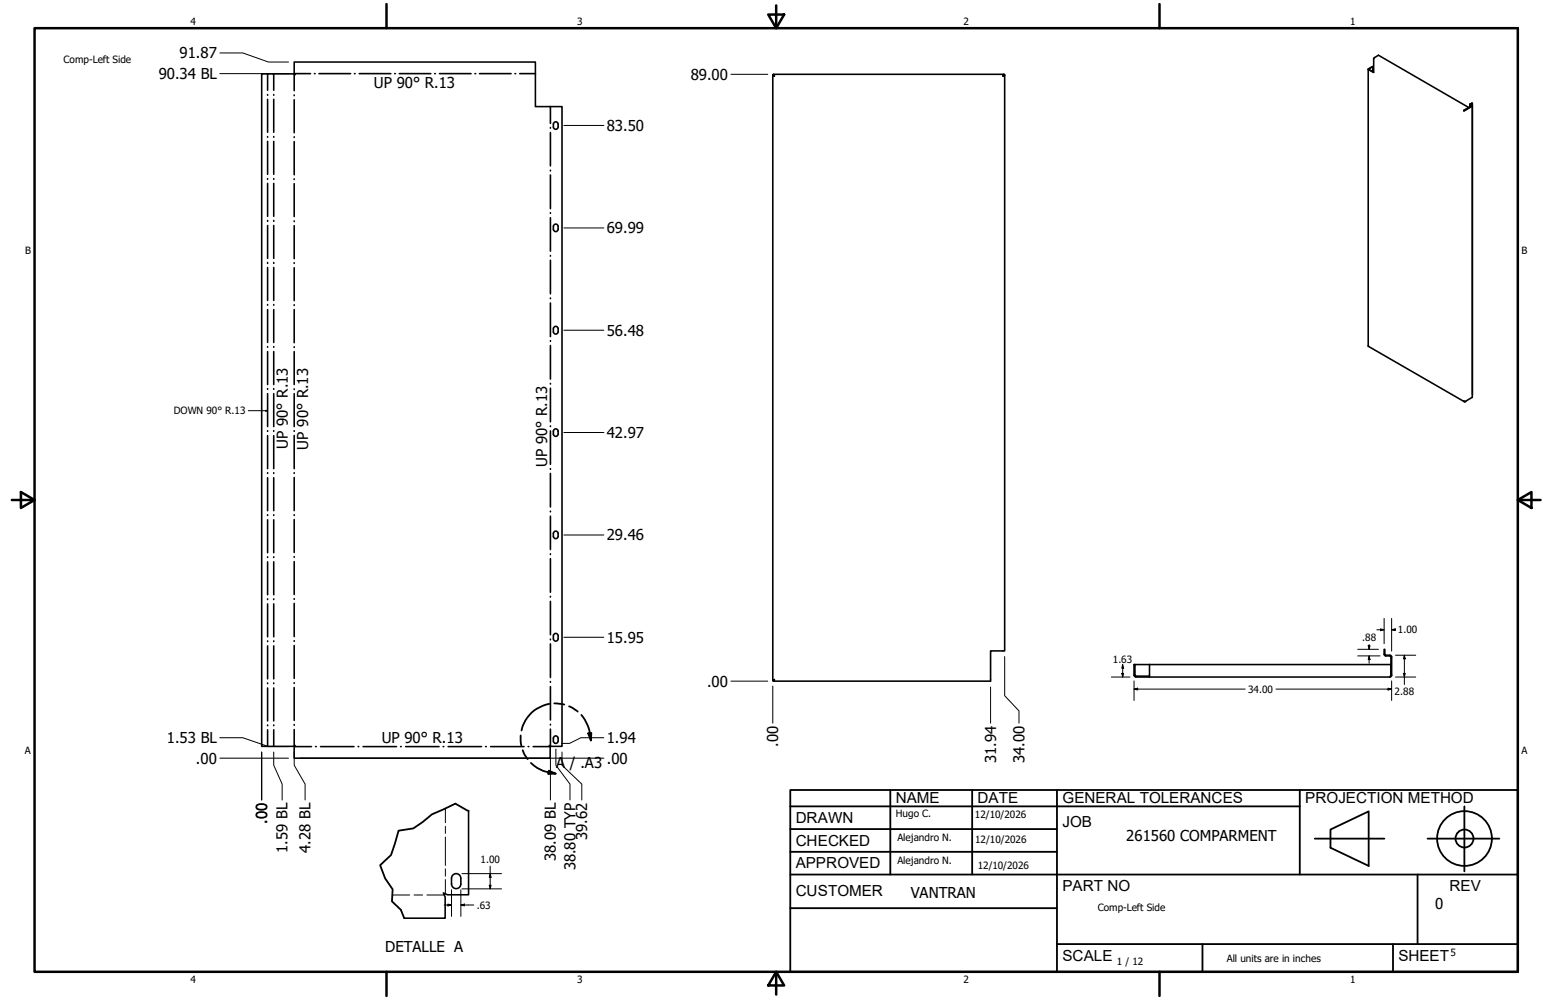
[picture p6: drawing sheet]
<svg xmlns="http://www.w3.org/2000/svg" width="432mm" height="279mm" viewBox="0 0 432 279" stroke-linecap="round" stroke-linejoin="round" font-family="sans-serif">
<!-- layer: GIGA_BendUp -->
<g fill="none" stroke="#000" stroke-width=".44">
<path d="M76.5 20.6v4.6M76.5 26.4v.2M76.5 27.7v9.3M76.5 38.2v.2M76.5 39.5v9.2M82.2 20.8v4.5M82.2 26.5v.2M82.2 27.9v9.2M82.2 38.2v.2M82.2 39.6v9.2M82.3 20.6h4.4M87.8 20.6h.2"/>
<path d="M89.1 20.6h8.8M99 20.6h.2M100.3 20.6h8.9M110.2 20.6h.2M111.5 20.6h8.8M121.4 20.6h.2M122.7 20.6h8.9M132.7 20.6h.1M133.9 20.6h8.8M143.8 20.6h.2M145.2 20.6h4.3M153.7 29.8v4.7"/>
<path d="M153.7 35.6v.2M153.7 37v9.4M76.5 49.9v.2M76.5 51.2v9.3M82.2 50v.2M82.2 51.3v9.2M153.7 47.6v.2M153.7 48.9v9.4M153.7 59.4v.2M76.5 61.6v.2M76.5 63v9.2M76.5 73.3v.3"/>
<path d="M76.5 74.7v9.2M82.2 61.7v.2M82.2 63.1v9.2M82.2 73.4v.2M82.2 74.8v9.2M153.7 60.8v9.4M153.7 71.4v.2M153.7 72.7v9.4M76.5 85.1v.2M76.5 86.5v9.2M76.5 96.8v.2M76.5 98.2v9.2"/>
<path d="M82.2 85.2v.1M82.2 86.5v9.3M82.2 96.9v.2M82.2 98.2v9.2M153.7 83.2v.2M153.7 84.6v9.4M153.7 95.2v.2M153.7 96.5v9.4M76.5 108.6v.2M76.5 110v9.2M82.2 108.6v.2M82.2 110v9.2"/>
<path d="M153.7 107.1v.2M153.7 108.5v9.4M153.7 119v.2M76.5 120.3v.2M76.5 121.7v9.2M76.5 132.1v.2M76.5 133.5v9.2M82.2 120.3v.2M82.2 121.7v9.2M82.2 132.1v.2M82.2 133.4v9.3M153.7 120.4v9.3"/>
<path d="M153.7 130.9v.2M153.7 132.3v9.4M76.5 143.8v.2M76.5 145.2v9.2M76.5 155.6v.2M76.5 157v9.2M82.2 143.8v.2M82.2 145.2v9.2M82.2 155.5v.2M82.2 156.9v9.2M153.7 142.8v.2M153.7 144.2v9.3"/>
<path d="M153.7 154.7v.2M153.7 156.1v9.4M76.5 167.3v.2M76.5 168.7v9.2M76.5 179.1v.2M82.2 167.3v.1M82.2 168.6v9.3M82.2 179v.2M153.7 166.6v.2M153.7 168v9.4M153.7 178.6v.2M153.7 179.9v9.4"/>
<path d="M76.5 180.5v9.2M76.5 190.8v.2M76.5 192.2v9.2M82.2 180.3v9.2M82.2 190.8v.1M82.2 192.1v9.2M153.7 190.4v.2M153.7 191.8v9.4M76.5 202.6v.2M76.5 203.9v4.6M82.2 202.4v.2M82.2 203.8v4.6"/>
<path d="M82.3 208.6h4.7M88.1 208.6h.2M89.5 208.6h9.4M100 208.6h.2M101.4 208.6h9.3M111.9 208.6h.2M113.3 208.6h9.3M123.8 208.6h.2M125.2 208.6h9.3M135.6 208.6h.2M137 208.6h9.4M147.5 208.6h.2"/>
<path d="M148.9 208.6h4.6M153.7 202.4v.2M153.7 203.7v4.7"/>
</g>
<!-- layer: GIGA_BendDown -->
<g fill="none" stroke="#000" stroke-width=".44">
<path d="M74.7 20.6v4.6M74.7 26.4v.2M74.7 27.7v9.3M74.7 38.2v.2M74.7 39.5v9.2M74.7 49.9v.2M74.7 51.2v9.3M74.7 61.6v.2M74.7 63v9.2M74.7 73.3v.3M74.7 74.7v9.2M74.7 85.1v.2"/>
<path d="M74.7 86.5v9.2M74.7 96.8v.2M74.7 98.2v9.2M74.7 108.6v.2M74.7 110v9.2M74.7 120.3v.2M74.7 121.7v9.2M74.7 132.1v.2M74.7 133.5v9.2M74.7 143.8v.2M74.7 145.2v9.2M74.7 155.6v.2"/>
<path d="M74.7 157v9.2M74.7 167.3v.2M74.7 168.7v9.2M74.7 179.1v.2M74.7 180.5v9.2M74.7 190.8v.2M74.7 192.2v9.2M74.7 202.6v.2M74.7 203.9v4.6"/>
</g>
<!-- layer: Visible (ANSI) -->
<g fill="none" stroke="#000" stroke-width=".44">
<path d="M382.1 19.3v77.3l26.8 15.6M383.4 18.6l-1.3 .8 1.6 .9v-3.9l1.3-1 25.2 14.6-1.1 .7M73.1 20.6h8.8l.5 .3-.2-.6v-3h67.3v12.5h7.5v178.7h-3l-.6-.2 .3 .6v2.9h-71.5v-2.9l.2-.6-.5 .2h-8.8zM154.8 34.2l.4-.2 .5 .2 .2 1.3a.67 .67 0 0 1-.7 .6 .67 .67 0 0 1-.6-.6zM215.8 21l.5 .2-.3-.2M215.8 21h.2M215.8 21v169.1M216 20.8l.3 .4-.3-.2M216 20.8v.2M216 20.8h64.4M280.4 21l-.2 .2 .4-.2M280.4 20.8l-.2 .4 .2-.2"/>
<path d="M280.4 21h.2M280.4 20.8v.2M280.6 21v160.9h-3.9v8.4h-60.7M383.4 20v-1.4l-1.1 .8 1.4 .8M408.9 30.9h-.1M409.1 30.8l-.2 .1M409.1 30.7l-.3 .2M409.1 30.8l2-1.1-.6-.6 .7-.3-.5 .3 .5 .6-2 1.1M409.1 30.8h.1M409.1 30.7v.1M409.2 30.8l-.4 .1M410.2 30l-1.1 .8"/>
<path d="M410.5 29.2v.8M411.2 29.6v81.3l-2 1.3M411.2 28.8v81.4M154.6 64.1v-.8a.67 .67 0 0 1 .6-.7 .67 .67 0 0 1 .7 .7v.8M154.6 64a.67 .67 0 0 0 .6 .7 .67 .67 0 0 0 .7-.7M154.6 91.9v.8a.67 .67 0 0 0 .6 .6 .67 .67 0 0 0 .7-.6v-.8M154.6 91.9a.67 .67 0 0 1 .6-.7 .67 .67 0 0 1 .7 .7M408.8 112.1l.4 .1zM154.6 120.5v.8a.67 .67 0 0 0 .6 .6 .67 .67 0 0 0 .7-.6v-.8M154.6 120.5a.67 .67 0 0 1 .6-.7 .67 .67 0 0 1 .7 .7M154.6 149v.8a.67 .67 0 0 0 .6 .7 .67 .67 0 0 0 .7-.7v-.8M154.6 149.1a.67 .67 0 0 1 .6-.7 .67 .67 0 0 1 .7 .7"/>
<path d="M154.6 177.7v.7M154.6 178.5a.67 .67 0 0 0 .6 .6 .67 .67 0 0 0 .7-.6M154.6 177.6a.67 .67 0 0 1 .6-.6 .67 .67 0 0 1 .7 .6M155.9 177.7v.7M215.8 190.1l.5-.2-.3 .2M215.8 190.1h.2M216 190.1l.3-.2-.3 .4M216 190.1v.2M316.7 188.6l.5 .5M316.9 188.6l.3 .3M317 188.8l-.1-.1 .2 .2h4M317.2 189.2h71"/>
<path d="M321.1 185.7h-4.2v3v-3h-.2v3M321.1 185.7h67.4v3M321.1 185.7v3.5M388.2 183.1l-1.4-.2v-1.5h-.2l.1 1.6 .4 .3h1.1M388.2 183.3l.3 .2M388.2 183.1l.5 .4M388.5 188.7l-.1 .1M388.5 188.7l-.3 .5M388.5 188.7h.2M388.5 183.5v5.2M388.7 188.7l-.5 .5M388.7 183.5v5.2"/>
<path d="M154.6 207.1v-.8a.67 .67 0 0 1 .6-.7 .67 .67 0 0 1 .7 .7v.8M154.6 207a.67 .67 0 0 0 .6 .7 .67 .67 0 0 0 .7-.7M130.9 226.6v23.4h-5.9l-1.2-.5 .5 1.1v5.9h-11.4M126.1 247a1.3 1.3 0 0 0 1.3 1.3 1.3 1.3 0 0 0 1.3-1.3M126.1 245.4a1.3 1.3 0 0 1 1.3-1.3 1.3 1.3 0 0 1 1.3 1.3M126.1 245.4v1.6M128.7 245.4v1.6"/>
</g>
<g fill="#000">
<circle cx="216" cy="21" r=".22"/>
<circle cx="409.1" cy="112.2" r=".22"/>
<circle cx="216" cy="190.1" r=".22"/>
</g>
<!-- layer: Break Line (ANSI)-1 -->
<path d="M130.9 226.6l-3.7-2.1-6.6 3-2.6 2.2-2.6 1.8-4.1 .6-2.1 6.8-3 2.8 1.4 3.7 2.1 3.1-.2 3.3 2.5 2.4 .9 2.3" fill="none" stroke="#000" stroke-width=".51"/>
<!-- layer: Bend Centerline (ANSI)-1 -->
<path d="M124.4 225.9v4M124.4 230.9v2M124.4 233.9v7.9M109.6 250.1h4.8M115.6 250.1h2.4M119.3 250.1h4.8M124.4 242.8v2M124.4 245.7v4" fill="none" stroke="#000" stroke-width=".28"/>
<!-- layer: Contorno de detalle (ANSI) -->
<path d="M153.4 196.7a9.6 9.6 0 0 0-7.7 7.4M154.8 196.5l2.8 .3M158.9 197.4l2.5 1.4M162.4 199.8a10.8 10.8 0 0 1 2.3 5.1l.3 2M145.4 205.5l.2 2.8M146 209.6l.6 1.3 .8 1.2M148.3 213.2a10 10 0 0 0 4.9 2.6l2 .4M153.3 215.3l1.9 .9h-2zM164.3 204.9l.9-.1-.2 2.1z" fill="none" stroke="#000" stroke-width=".51"/>
<path d="M153.3 215.3l1.9 .9h-2zM164.3 204.9l.9-.1-.2 2.1z" fill="#000"/>
<!-- layer: Borde (ANSI) -->
<g fill="none" stroke="#000" stroke-width=".7">
<path d="M9.7 7.9h414.2v263.6h-414.2zM107.9 1.1v6.8M214.6 4.1h4.4l-2.2 3.8zM216.8 1.5v6.4M323.8 1.1v6.8M3.3 139.7h6.4M5.8 137.5l3.9 2.2-3.9 2.2zM423.9 139.7l3.8-2.2v4.4zM423.9 139.7h6.4M107.9 271.5v6.8M216.8 271.5l2.2 3.8h-4.4zM216.8 271.5v6.4"/>
<path d="M323.8 271.5v6.8"/>
</g>
<!-- layer: Title (ANSI)-1 -->
<g fill="none" stroke="#000" stroke-width=".51">
<path d="M220.7 220.7h203.2v50.8h-203.2zM220.7 225.3h142.3M220.7 231.6h74.5M220.7 238h74.5M248.7 220.7v23.6M271.5 220.7v23.6M295.2 220.7v50.8M363 220.7v23.6M367.2 234.3h19.5M371.6 231.8l10.7-5.1v15.2l-10.7-5zM398.7 234.3h20.1M409 225.3v18.2"/>
<path d="M220.7 244.3h203.2M220.7 253.7h74.5M395.9 244.3v19.5M295.2 263.8h128.7M335.9 263.8v7.7M389.1 263.8v7.7"/>
<circle cx="409" cy="234.3" r="7.7"/>
<circle cx="409" cy="234.3" r="2.51"/>
</g>
<!-- layer: Cota (ANSI) -->
<g fill="none" stroke="#000" stroke-width=".28">
<path d="M61.4 14.8h6.4l7.2 2.5h5.6M61.4 20.6h19.3M157.5 35.1h11.2M204.2 20.8h10.2M157.5 63.7h11.2M157.5 92.3h11.2M157.5 120.8h11.2M157.5 149.5h11.2M157.5 178.1h11.2M384.6 176h2M385.6 175.7l1 .3-1 .2zM386.6 172.8v7"/>
<path d="M388.7 176l1-.3v.5zM388.7 176h1M388.7 172.8v9.1M204.2 190.3h10.2M215.8 191.7v10.4M276.7 192v10.1M280.6 183.5v10.9l4 4.2v3.5M310.4 189.2h5.2M313.3 188.2h.5l-.2 1zM313.6 185.7l.2 1h-.5zM313.6 185.7v3.5M316.7 192.5l1.1-.2v.5z"/>
<path d="M316.7 192.5h31.1M316.7 190.2v5.5M356.4 192.5h32.3M379.2 181.4h5.8M379.2 183.3h6.2M382.1 180.4h.6l-.3 1zM382.4 183.3l.3 1h-.6zM382.4 180.1v1.3M382.4 183.3v2M387.7 192.3l1 .2-1 .3zM388.7 190.2v5.5M389.8 189.2h5.6"/>
<path d="M389.8 183.1h5.6M392 188.2h.5l-.3 1zM392.2 183.1l.3 1h-.5zM392.2 183.1v8.2M61.4 211.8h19.2M61.4 206.1h6.4l7.2 2.5h5.7M73.1 210.1v13.4M76.5 210.1v3.7l2.3 5.3v4.4M82.2 210v3.8l3 5.3v4.4M83.8 211.8h84.9M153.7 210v13.5M155.3 209.3v4.5l3.9 5.3v4.4"/>
<path d="M157 210.1v3.7l5.5 5.3v4.4M168.7 206.1h-6.5l-3.1 1.6h-2.3M124.1 252.9h2M125.1 252.6l1 .3-1 .2zM126.1 248.6v7.4M128.7 252.9l1-.3v.5zM128.7 252.9h3.6M128.7 248.6v7.4M129 248.3h11.1M129 244.1h11.1M136.7 247.3h.5l-.3 1zM136.9 244.1l.3 1h-.5z"/>
<path d="M136.9 242v6.3"/>
</g>
<path d="M69.3 114.7h5.4M74.2 114.6l.5 .1-.5 .2z" fill="none" stroke="#000" stroke-width=".28"/>
<path d="M74.2 114.6l.5 .1-.5 .2z" fill="#000"/>
<!-- layer: Cota (ANSI) -->
<g fill="#000">
<path d="M385.6 175.7l1 .3-1 .2zM388.7 176l1-.3v.5zM313.3 188.2h.5l-.2 1zM313.6 185.7l.2 1h-.5zM316.7 192.5l1.1-.2v.5zM382.1 180.4h.6l-.3 1zM382.4 183.3l.3 1h-.6zM387.7 192.3l1 .2-1 .3zM392 188.2h.5l-.3 1zM392.2 183.1l.3 1h-.5zM125.1 252.6l1 .3-1 .2zM128.7 252.9l1-.3v.5z"/>
<path d="M136.7 247.3h.5l-.3 1zM136.9 244.1l.3 1h-.5z"/>
</g>
<g font-size="4.3">
<text x="250.2" y="224.2">NAME</text>
<text x="273" y="224.2">DATE</text>
<text x="296.7" y="224.3">GENERAL TOLERANCES</text>
<text x="364.6" y="224.3">PROJECTION METHOD</text>
<text x="222.2" y="229.9">DRAWN</text>
<text x="296.7" y="230.9">JOB</text>
<text x="222.2" y="236.3">CHECKED</text>
<text x="222.2" y="242.6">APPROVED</text>
<text x="222.2" y="250.3">CUSTOMER</text>
<text x="296.7" y="249">PART NO</text>
<text x="404.8" y="248.9">REV</text>
<text x="296.7" y="268.4">SCALE</text>
<text x="390.6" y="268.4">SHEET</text>
</g>
<g font-size="4.2">
<text x="50.2" y="16.3">91.87</text>
<text x="44.3" y="22.1">90.34 BL</text>
<text x="192.9" y="22.3">89.00</text>
<text x="104.5" y="24.5">UP 90° R.13</text>
<text x="169.5" y="36.6">83.50</text>
<text x="169.5" y="65.2">69.99</text>
<text x="169.5" y="93.8">56.48</text>
<text x="80.4" y="125.3" transform="rotate(-90 80.4 125.3)">UP 90° R.13</text>
<text x="86" y="125.6" transform="rotate(-90 86 125.6)">UP 90° R.13</text>
<text x="169.5" y="122.4">42.97</text>
<text x="152.8" y="130.4" transform="rotate(-90 152.8 130.4)">UP 90° R.13</text>
<text x="169.5" y="151">29.46</text>
<text x="169.5" y="179.6">15.95</text>
<text x="197.5" y="191.8">.00</text>
<text x="46.6" y="207.6">1.53 BL</text>
<text x="106.6" y="207.7">UP 90° R.13</text>
<text x="169.5" y="207.6">1.94</text>
<text x="217.4" y="208.7" transform="rotate(-90 217.4 208.7)">.00</text>
<text x="54.7" y="213.4">.00</text>
<text x="155.4" y="214.6">A / .A3</text>
<text x="169.5" y="213.4">.00</text>
<text x="278.2" y="213.2" transform="rotate(-90 278.2 213.2)">31.94</text>
<text x="286.1" y="213.2" transform="rotate(-90 286.1 213.2)">34.00</text>
<text x="74.6" y="230.1" transform="rotate(-90 74.6 230.1)">.00</text>
<text x="80.3" y="238.3" transform="rotate(-90 80.3 238.3)">1.59 BL</text>
<text x="86.7" y="238.3" transform="rotate(-90 86.7 238.3)">4.28 BL</text>
<text x="164" y="234.8" transform="rotate(-90 164 234.8)">39.62</text>
<text x="314.6" y="235">261560 COMPARMENT</text>
<text x="155.3" y="240.6" transform="rotate(-90 155.3 240.6)">38.09 BL</text>
<text x="160.7" y="243.2" transform="rotate(-90 160.7 243.2)">38.80 TYP</text>
<text x="254.4" y="250.8">VANTRAN</text>
<text x="400.9" y="254">0</text>
<text x="107.6" y="266.1">DETALLE A</text>
</g>
<g font-size="2.8">
<text x="53.2" y="6.9">4</text>
<text x="161.2" y="6.9">3</text>
<text x="269.1" y="6.9">2</text>
<text x="377.1" y="6.9">1</text>
<text x="17.8" y="17.5">Comp-Left Side</text>
<text x="7" y="70.9">B</text>
<text x="424.9" y="70.9">B</text>
<text x="48.6" y="115.8">DOWN 90° R.13</text>
<text x="380.5" y="179.2">.88</text>
<text x="390.5" y="177">1.00</text>
<text x="310.8" y="185.2">1.63</text>
<text x="348.6" y="193.5">34.00</text>
<text x="389.5" y="194.1">2.88</text>
<text x="6.9" y="210.6">A</text>
<text x="424.9" y="210.6">A</text>
<text x="250.2" y="228.3">Hugo C.</text>
<text x="272.3" y="228.4">12/10/2026</text>
<text x="250.6" y="234.9">Alejandro N.</text>
<text x="272.4" y="235.6">12/10/2026</text>
<text x="134.2" y="241.1">1.00</text>
<text x="250.6" y="241.5">Alejandro N.</text>
<text x="273.1" y="242.8">12/10/2026</text>
<text x="133.2" y="253.9">.63</text>
<text x="306.6" y="254.5">Comp-Left Side</text>
<text x="312" y="269.7">1 / 12</text>
<text x="342.6" y="268.7">All units are in inches</text>
<text x="405.1" y="267.1">5</text>
<text x="53.2" y="274.6">4</text>
<text x="161.2" y="274.6">3</text>
<text x="269.1" y="274.6">2</text>
<text x="377.1" y="274.6">1</text>
</g>
</svg>
